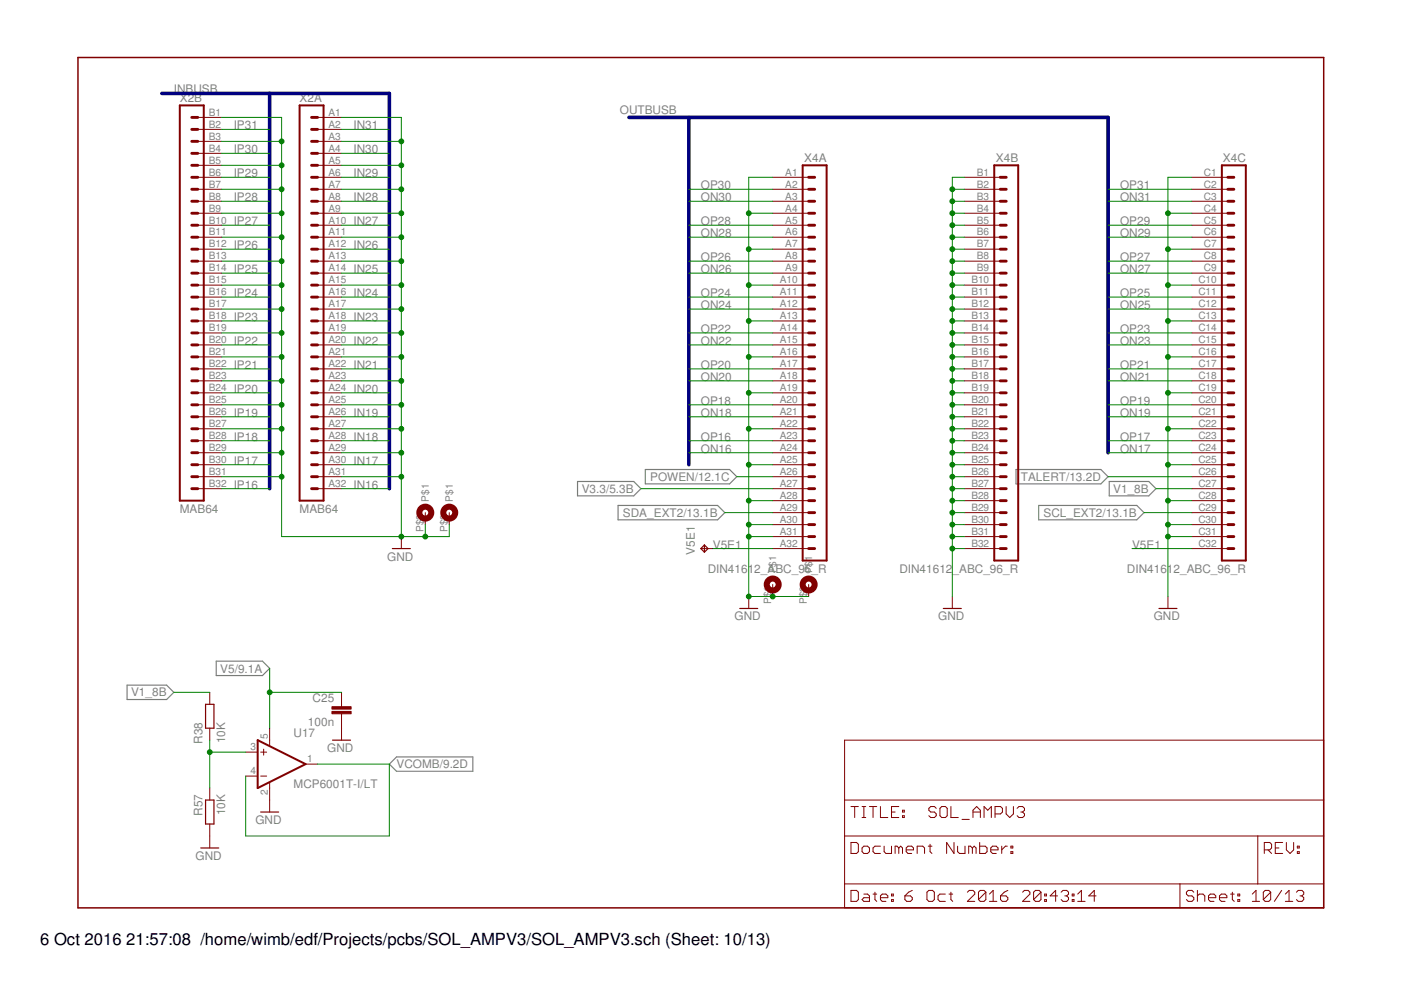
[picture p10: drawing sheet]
<svg xmlns="http://www.w3.org/2000/svg" width="297mm" height="210mm" viewBox="0 0 297 210" stroke-linecap="round" stroke-linejoin="round" font-family="sans-serif">
<path d="M136.8 99.5h17.9l1.5 1.6-1.5 1.5h-17.9zM215.4 99.5h18l1.5 1.6-1.5 1.5h-18zM122.4 102.1h12l1.5 1.5-1.5 1.5h-12zM131 107.2h21.1l1.6 1.5-1.6 1.5h-21.1zM220.2 107.2h20.8l1.5 1.5-1.5 1.5h-20.8zM235.2 102.1h8.4l1.5 1.5-1.5 1.5h-8.4zM26.9 145.3h8.4l1.6 1.5-1.6 1.5h-8.4zM45.8 140.2h9.8l1.6 1.5-1.6 1.5h-9.8zM82.5 162l1.6-1.5h16.1v3h-16.1z" fill="none" stroke="#808080" stroke-width=".25"/>
<path d="M16.5 12.2h264.1v180.3h-264.1z" fill="none" stroke="#800000" stroke-width=".32"/>
<g fill="none" stroke="#800000" stroke-width=".21">
<path d="M41.9 37.6h5.1M41.9 24.9h5.1M41.9 27.4h5.1M41.9 30h5.1M41.9 32.5h5.1M41.9 35.1h5.1M67.3 37.6h5.1M67.3 24.9h5.1M67.3 27.4h5.1M67.3 30h5.1M67.3 32.5h5.1M67.3 35.1h5.1"/>
<path d="M163.8 37.6h7.6M204.4 37.6h7.7M252.7 37.6h7.6M41.9 40.1h5.1M41.9 42.7h5.1M41.9 45.2h5.1M41.9 47.8h5.1M41.9 50.3h5.1M41.9 52.8h5.1M41.9 55.4h5.1M41.9 57.9h5.1M67.3 40.1h5.1"/>
<path d="M67.3 42.7h5.1M67.3 45.2h5.1M67.3 47.8h5.1M67.3 50.3h5.1M67.3 52.8h5.1M67.3 55.4h5.1M67.3 57.9h5.1M163.8 40.1h7.6M163.8 42.7h7.6M163.8 45.2h7.6M163.8 47.8h7.6M163.8 50.3h7.6"/>
<path d="M163.8 52.8h7.6M163.8 55.4h7.6M163.8 57.9h7.6M204.4 40.1h7.7M204.4 42.7h7.7M204.4 45.2h7.7M204.4 47.8h7.7M204.4 50.3h7.7M204.4 52.8h7.7M204.4 55.4h7.7M204.4 57.9h7.7M252.7 40.1h7.6"/>
<path d="M252.7 42.7h7.6M252.7 45.2h7.6M252.7 47.8h7.6M252.7 50.3h7.6M252.7 52.8h7.6M252.7 55.4h7.6M252.7 57.9h7.6M41.9 60.5h5.1M41.9 63h5.1M41.9 65.5h5.1M41.9 68.1h5.1M41.9 70.6h5.1"/>
<path d="M41.9 73.1h5.1M41.9 75.7h5.1M41.9 78.2h5.1M67.3 60.5h5.1M67.3 63h5.1M67.3 65.5h5.1M67.3 68.1h5.1M67.3 70.6h5.1M67.3 73.1h5.1M67.3 75.7h5.1M67.3 78.2h5.1M163.8 60.5h7.6"/>
<path d="M163.8 63h7.6M163.8 65.5h7.6M163.8 68.1h7.6M163.8 70.6h7.6M163.8 73.1h7.6M163.8 75.7h7.6M163.8 78.2h7.6M204.4 60.5h7.7M204.4 63h7.7M204.4 65.5h7.7M204.4 68.1h7.7M204.4 70.6h7.7"/>
<path d="M204.4 73.1h7.7M204.4 75.7h7.7M204.4 78.2h7.7M252.7 60.5h7.6M252.7 63h7.6M252.7 65.5h7.6M252.7 68.1h7.6M252.7 70.6h7.6M252.7 73.1h7.6M252.7 75.7h7.6M252.7 78.2h7.6M41.9 80.8h5.1"/>
<path d="M41.9 83.3h5.1M41.9 85.8h5.1M41.9 88.4h5.1M41.9 90.9h5.1M41.9 93.5h5.1M41.9 96h5.1M41.9 98.5h5.1M67.3 80.8h5.1M67.3 83.3h5.1M67.3 85.8h5.1M67.3 88.4h5.1M67.3 90.9h5.1"/>
<path d="M67.3 93.5h5.1M67.3 96h5.1M67.3 98.5h5.1M163.8 80.8h7.6M163.8 83.3h7.6M163.8 85.8h7.6M163.8 88.4h7.6M163.8 90.9h7.6M163.8 93.5h7.6M163.8 96h7.6M163.8 98.5h7.6M204.4 80.8h7.7"/>
<path d="M204.4 83.3h7.7M204.4 85.8h7.7M204.4 88.4h7.7M204.4 90.9h7.7M204.4 93.5h7.7M204.4 96h7.7M204.4 98.5h7.7M252.7 80.8h7.6M252.7 83.3h7.6M252.7 85.8h7.6M252.7 88.4h7.6M252.7 90.9h7.6"/>
<path d="M252.7 93.5h7.6M252.7 96h7.6M252.7 98.5h7.6M41.9 101.1h5.1M41.9 103.6h5.1M67.3 101.1h5.1M67.3 103.6h5.1M85.1 113.8v2.5M90.2 108.7v2.5M95.2 108.7v2.5M148.6 116.3h2.5M163.8 101.1h7.6"/>
<path d="M163.8 103.6h7.6M163.8 106.2h7.6M163.8 108.7h7.6M163.8 111.2h7.6M163.8 113.8h7.6M163.8 116.3h7.6M204.4 101.1h7.7M204.4 103.6h7.7M204.4 106.2h7.7M204.4 108.7h7.7M204.4 111.2h7.7M204.4 113.8h7.7"/>
<path d="M204.4 116.3h7.7M252.7 101.1h7.6M252.7 103.6h7.6M252.7 106.2h7.6M252.7 108.7h7.6M252.7 111.2h7.6M252.7 113.8h7.6M252.7 116.3h7.6M158.7 126.5v2.5M163.8 123.9v2.6M171.4 123.9v2.6M201.9 126.5v2.5"/>
<path d="M247.6 126.5v2.5M44.5 146.8v2.5M44.5 154.4v2.5M52.1 159.5h2.5M55.3 159.5h1.2M55.9 158.8v1.3M57.2 154.4v3.7M72.4 146.8v3M72.4 151.3v5.6M179.1 156.9h101.5v35.6h-101.5zM44.5 167.1v2.5M44.5 174.7v5.1"/>
<path d="M52.1 164.5h2.5M55.3 164.5h1.2M57.2 165.9v6.3M64.8 162h2.5M179.1 177.2h101.5M179.1 169.6h101.5M180.4 178.6h1.2l.4 .4v1.6l-.4 .4h-1.2zM180.4 171h1.6M181.2 171v2.3M182.8 179.8l.4-.4h.7l.4 .4v.8l-.4 .4h-.7l-.4-.4zM182.8 171h.8M182.8 173.3h.8"/>
<path d="M183.2 171v2.3M184.3 171h1.6M185.1 171v2.3M186.7 171v2.3h1.5M186.7 179.4h-1.2l-.4 .4v.8l.4 .4h1.2M187.5 179.4v1.2l.3 .4h1.2v-1.6M189 172.2h.8M190.6 171h-1.6v2.3h1.6M190.6 179.8l-.4-.4h-.4v1.6M190.6 179.8l.4-.4 .3 .4v1.2M190.6 179.8v1.2M191.3 173h.4v.3h-.4z"/>
<path d="M191.3 171.8h.4v.4h-.4zM196.8 179.4h.8M197.2 179v1.6l.4 .4M198.5 171.4l-.4-.4h-.8l-.4 .4v.4l.4 .4h.8l.4 .4v.4l-.4 .3h-.8l-.4-.3M199.7 171h.7l.4 .4v1.6l-.4 .3h-.7l-.4-.3v-1.6zM201.6 171v2.3h1.6M202.3 178.6v2.4l-1.6-2.4v2.4M203 179.4v1.2l.4 .4h1.2v-1.6M204 173.7h1.5M206.2 179.8l-.4-.4h-.4v1.6M206.2 179.8v1.2M206.2 179.8l.3-.4 .4 .4v1.2"/>
<path d="M206.3 172.2h1.6M206.3 173.3v-1.5l.8-.8 .8 .8v1.5M207.7 178.6v2.4h1.2l.4-.4v-.8l-.4-.4h-1.2M208.6 173.3v-2.3l.8 .8 .8-.8v2.3M211 172.6h1.1l.4-.4v-.8l-.4-.4h-1.1v2.3M212.4 179.4v1.6M213.3 171v1.6l.8 .7 .8-.7v-1.6M213.6 179.4h-.4l-.8 .8M214.3 179.4h.4v.4h-.4zM215.6 171.4l.4-.4h.8l.4 .4v.4l-.4 .4M216.4 172.2h.4M216.8 172.2l.4 .4v.4l-.4 .3h-.8l-.4-.3"/>
<path d="M266.7 177.2v10.2M270.4 179.8h.8M271.9 178.6h-1.5v2.4h1.5M272.7 178.6v1.6l.8 .8 .8-.8v-1.6M275.1 179.4h.4v.4h-.4zM179.1 187.4h101.5M180.4 188.8h1.2l.4 .4v1.5l-.4 .4h-1.2zM183.2 189.6h.7l.4 .3v1.2h-1.1l-.4-.4 .4-.4h1.1M185.1 189.6h.8M185.5 189.2v1.5l.4 .4M186.7 190.3h1.5v-.4l-.4-.3h-.8l-.3 .3v.8l.3 .4h.8M189 190.7h.4v.4h-.4z"/>
<path d="M189 189.6h.4v.3h-.4zM191.9 189.9h1.1l.4 .4v.4l-.4 .4h-.7l-.4-.4zM192.1 180.2h1.6v-.4l-.4-.4h-.8l-.4 .4v.8l.4 .4h.8M193.4 188.8l-.8 .4-.7 .7M194.5 181v-1.6h1.1l.4 .4v1.2M196.5 189.2l.4-.4h.8l.4 .4v1.5l-.4 .4h-.8l-.4-.4zM200.4 189.6h-1.1l-.4 .3v.8l.4 .4h1.1M201.2 189.6h.8M201.6 189.2v1.5l.4 .4M205.1 189.2l.4-.4h.8l.4 .4v.4l-1.6 1.5h1.6M209 189.2v1.5l-.4 .4h-.8l-.3-.4M209 189.2l-.4-.4h-.8l-.3 .4v1.5"/>
<path d="M209 189.2l-1.5 1.5M209.8 191.1h1.5M209.8 189.6l.8-.8v2.3M210.1 180.2h1.5v-.4l-.4-.4h-.8l-.3 .4v.8l.3 .4h.8M212.1 189.9h1.2l.4 .4v.4l-.4 .4h-.8l-.4-.4zM213.7 188.8l-.8 .4-.8 .7M214.3 180.6h.4v.4h-.4zM216.8 189.2l.4-.4h.8l.4 .4v.4l-1.6 1.5h1.6M220.7 189.2v1.5l-.4 .4h-.8l-.4-.4M220.7 189.2l-.4-.4h-.8l-.4 .4v1.5M220.7 189.2l-1.6 1.5M221.5 190.7h.4v.4h-.4z"/>
<path d="M221.5 189.6h.4v.3h-.4zM224.2 189.9h-1.5l1.1-1.1v2.3M225 189.2l.4-.4h.8l.3 .4v.4l-.3 .3M225.8 189.9h.4M226.2 189.9l.3 .4v.4l-.3 .4h-.8l-.4-.4M227.3 190.7h.4v.4h-.4zM227.3 189.6h.4v.3h-.4zM228.5 191.1h1.6M228.5 189.6l.8-.8v2.3M232.4 189.9h-1.6l1.2-1.1v2.3M250.2 187.4v5.1M253.1 189.2l-.4-.4h-.8l-.4 .4v.4l.4 .3h.8l.4 .4v.4l-.4 .4h-.8l-.4-.4"/>
<path d="M253.9 189.9l.4-.3h.8l.3 .3v1.2M253.9 188.8v2.3M256.2 190.3h1.6v-.4l-.4-.3h-.8l-.4 .3v.8l.4 .4h.8M258.6 190.3h1.5v-.4l-.4-.3h-.7l-.4 .3v.8l.4 .4h.7M260.9 189.6h.8M261.3 189.2v1.5l.4 .4M262.4 190.7h.4v.4h-.4zM262.4 189.6h.4v.3h-.4zM265.5 191.1h1.6M265.5 189.6l.8-.8v2.3M268.1 180.2h1.1l.4-.4v-.8l-.4-.4h-1.1v2.4M268.8 180.2l.8 .8"/>
<path d="M269.4 189.2v1.5l-.4 .4h-.8l-.4-.4M269.4 189.2l-.4-.4h-.8l-.4 .4v1.5M269.4 189.2l-1.6 1.5M271.7 188.8l-1.5 2.3M272.5 191.1h1.6M272.5 189.6l.8-.8v2.3M274.9 189.2l.4-.4h.7l.4 .4v.4l-.4 .3M275.1 180.6h.4v.4h-.4zM275.6 189.9h.4M276 189.9l.4 .4v.4l-.4 .4h-.7l-.4-.4"/>
</g>
<path d="M83.2 116.3h3.8M149.4 115.5l-.8 .8 .8 .8M149.4 115.5l.7 .8-.7 .8M149.4 115.5v1.6M156.8 129h3.9M200 129h3.8M245.7 129h3.8M43.6 149.3h1.8v5.1h-1.8zM70.5 156.9h3.8M42.6 179.8h3.8M43.6 169.6h1.8v5.1h-1.8zM55.3 172.2h3.8" fill="none" stroke="#800000" stroke-width=".25"/>
<path d="M38.1 22.4h5.1v83.8h-5.1zM63.5 22.4h5.1v83.8h-5.1zM170.2 35.1h5.1v83.8h-5.1zM210.8 35.1h5.1v83.8h-5.1zM259.1 35.1h5v83.8h-5zM54.6 156.9l10.2 5.1-10.2 5.1z" fill="none" stroke="#800000" stroke-width=".42"/>
<g fill="none" stroke="#800000" stroke-width=".61">
<path d="M40.7 37.6h1.2M40.7 35.1h1.2M40.7 32.5h1.2M40.7 30h1.2M40.7 27.4h1.2M40.7 24.9h1.2M66.1 37.6h1.2M66.1 35.1h1.2M66.1 32.5h1.2M66.1 30h1.2M66.1 27.4h1.2M66.1 24.9h1.2"/>
<path d="M171.4 37.6h1.3M212.1 37.6h1.2M260.3 37.6h1.3M40.7 57.9h1.2M40.7 55.4h1.2M40.7 52.8h1.2M40.7 50.3h1.2M40.7 47.8h1.2M40.7 45.2h1.2M40.7 42.7h1.2M40.7 40.1h1.2M66.1 57.9h1.2"/>
<path d="M66.1 55.4h1.2M66.1 52.8h1.2M66.1 50.3h1.2M66.1 47.8h1.2M66.1 45.2h1.2M66.1 42.7h1.2M66.1 40.1h1.2M171.4 57.9h1.3M171.4 55.4h1.3M171.4 52.8h1.3M171.4 50.3h1.3M171.4 47.8h1.3"/>
<path d="M171.4 45.2h1.3M171.4 42.7h1.3M171.4 40.1h1.3M212.1 57.9h1.2M212.1 55.4h1.2M212.1 52.8h1.2M212.1 50.3h1.2M212.1 47.8h1.2M212.1 45.2h1.2M212.1 42.7h1.2M212.1 40.1h1.2M260.3 57.9h1.3"/>
<path d="M260.3 55.4h1.3M260.3 52.8h1.3M260.3 50.3h1.3M260.3 47.8h1.3M260.3 45.2h1.3M260.3 42.7h1.3M260.3 40.1h1.3M40.7 78.2h1.2M40.7 75.7h1.2M40.7 73.1h1.2M40.7 70.6h1.2M40.7 68.1h1.2"/>
<path d="M40.7 65.5h1.2M40.7 63h1.2M40.7 60.5h1.2M66.1 78.2h1.2M66.1 75.7h1.2M66.1 73.1h1.2M66.1 70.6h1.2M66.1 68.1h1.2M66.1 65.5h1.2M66.1 63h1.2M66.1 60.5h1.2M171.4 78.2h1.3"/>
<path d="M171.4 75.7h1.3M171.4 73.1h1.3M171.4 70.6h1.3M171.4 68.1h1.3M171.4 65.5h1.3M171.4 63h1.3M171.4 60.5h1.3M212.1 78.2h1.2M212.1 75.7h1.2M212.1 73.1h1.2M212.1 70.6h1.2M212.1 68.1h1.2"/>
<path d="M212.1 65.5h1.2M212.1 63h1.2M212.1 60.5h1.2M260.3 78.2h1.3M260.3 75.7h1.3M260.3 73.1h1.3M260.3 70.6h1.3M260.3 68.1h1.3M260.3 65.5h1.3M260.3 63h1.3M260.3 60.5h1.3M40.7 98.5h1.2"/>
<path d="M40.7 96h1.2M40.7 93.5h1.2M40.7 90.9h1.2M40.7 88.4h1.2M40.7 85.8h1.2M40.7 83.3h1.2M40.7 80.8h1.2M66.1 98.5h1.2M66.1 96h1.2M66.1 93.5h1.2M66.1 90.9h1.2M66.1 88.4h1.2"/>
<path d="M66.1 85.8h1.2M66.1 83.3h1.2M66.1 80.8h1.2M171.4 98.5h1.3M171.4 96h1.3M171.4 93.5h1.3M171.4 90.9h1.3M171.4 88.4h1.3M171.4 85.8h1.3M171.4 83.3h1.3M171.4 80.8h1.3M212.1 98.5h1.2"/>
<path d="M212.1 96h1.2M212.1 93.5h1.2M212.1 90.9h1.2M212.1 88.4h1.2M212.1 85.8h1.2M212.1 83.3h1.2M212.1 80.8h1.2M260.3 98.5h1.3M260.3 96h1.3M260.3 93.5h1.3M260.3 90.9h1.3M260.3 88.4h1.3"/>
<path d="M260.3 85.8h1.3M260.3 83.3h1.3M260.3 80.8h1.3M40.7 103.6h1.2M40.7 101.1h1.2M66.1 103.6h1.2M66.1 101.1h1.2M171.4 116.3h1.3M171.4 113.8h1.3M171.4 111.2h1.3M171.4 108.7h1.3M171.4 106.2h1.3"/>
<path d="M171.4 103.6h1.3M171.4 101.1h1.3M212.1 116.3h1.2M212.1 113.8h1.2M212.1 111.2h1.2M212.1 108.7h1.2M212.1 106.2h1.2M212.1 103.6h1.2M212.1 101.1h1.2M260.3 116.3h1.3M260.3 113.8h1.3M260.3 111.2h1.3"/>
<path d="M260.3 108.7h1.3M260.3 106.2h1.3M260.3 103.6h1.3M260.3 101.1h1.3"/>
</g>
<g fill="none" stroke="#800000" stroke-width="1.3">
<circle cx="90.2" cy="108.7" r="1.27"/>
<circle cx="95.2" cy="108.7" r="1.27"/>
<circle cx="163.8" cy="123.9" r="1.27"/>
<circle cx="171.4" cy="123.9" r="1.27"/>
</g>
<g fill="#800000" stroke="#800000" stroke-width=".21">
<path d="M70.4 150.8h4v.5h-4z"/>
<path d="M70.4 149.8h4v.5h-4z"/>
</g>
<path d="M34.3 19.8h48.2v83.8M57.2 19.8v83.8M133.3 24.9h101.6v71.1M146 24.9v73.6" fill="none" stroke="#000080" stroke-width=".76"/>
<g fill="none" stroke="#008000" stroke-width=".21">
<path d="M47 24.9h12.7v88.9h35.5v-2.6M47 30h12.7M47 35.1h12.7M47 37.6h10.2M47 32.5h10.2M47 27.4h10.2M72.4 24.9h12.7v88.9M72.4 30h12.7M72.4 35.1h12.7M72.4 37.6h10.1M72.4 32.5h10.1M72.4 27.4h10.1"/>
<path d="M163.8 37.6h-5.1v88.9h12.7M204.4 37.6h-2.5v88.9M252.7 37.6h-5.1v88.9M47 40.1h12.7M47 45.2h12.7M47 50.3h12.7M47 55.4h12.7M47 42.7h10.2M47 47.8h10.2M47 52.8h10.2M47 57.9h10.2M72.4 40.1h12.7"/>
<path d="M72.4 45.2h12.7M72.4 50.3h12.7M72.4 55.4h12.7M72.4 42.7h10.1M72.4 47.8h10.1M72.4 52.8h10.1M72.4 57.9h10.1M146 40.1h17.8M146 50.3h17.8M146 55.4h17.8M146 42.7h17.8M146 47.8h17.8"/>
<path d="M146 57.9h17.8M158.7 45.2h5.1M158.7 52.8h5.1M201.9 40.1h2.5M201.9 45.2h2.5M201.9 50.3h2.5M201.9 55.4h2.5M201.9 42.7h2.5M201.9 47.8h2.5M201.9 52.8h2.5M201.9 57.9h2.5M234.9 40.1h17.8"/>
<path d="M234.9 50.3h17.8M234.9 55.4h17.8M234.9 42.7h17.8M234.9 47.8h17.8M234.9 57.9h17.8M247.6 45.2h5.1M247.6 52.8h5.1M47 60.5h12.7M47 65.5h12.7M47 70.6h12.7M47 75.7h12.7M47 63h10.2"/>
<path d="M47 68.1h10.2M47 73.1h10.2M47 78.2h10.2M72.4 60.5h12.7M72.4 65.5h12.7M72.4 70.6h12.7M72.4 75.7h12.7M72.4 63h10.1M72.4 68.1h10.1M72.4 73.1h10.1M72.4 78.2h10.1M146 65.5h17.8"/>
<path d="M146 70.6h17.8M146 63h17.8M146 73.1h17.8M146 78.2h17.8M158.7 60.5h5.1M158.7 75.7h5.1M158.7 68.1h5.1M201.9 60.5h2.5M201.9 65.5h2.5M201.9 70.6h2.5M201.9 75.7h2.5M201.9 63h2.5"/>
<path d="M201.9 68.1h2.5M201.9 73.1h2.5M201.9 78.2h2.5M234.9 65.5h17.8M234.9 70.6h17.8M234.9 63h17.8M234.9 73.1h17.8M234.9 78.2h17.8M247.6 60.5h5.1M247.6 75.7h5.1M247.6 68.1h5.1M47 96h12.7"/>
<path d="M47 80.8h12.7M47 85.8h12.7M47 90.9h12.7M47 83.3h10.2M47 88.4h10.2M47 93.5h10.2M47 98.5h10.2M72.4 96h12.7M72.4 80.8h12.7M72.4 85.8h12.7M72.4 90.9h12.7M72.4 83.3h10.1"/>
<path d="M72.4 88.4h10.1M72.4 93.5h10.1M72.4 98.5h10.1M146 96h17.8M146 80.8h17.8M146 85.8h17.8M146 88.4h17.8M146 93.5h17.8M158.7 90.9h5.1M158.7 83.3h5.1M158.7 98.5h5.1M201.9 96h2.5"/>
<path d="M201.9 80.8h2.5M201.9 85.8h2.5M201.9 90.9h2.5M201.9 83.3h2.5M201.9 88.4h2.5M201.9 93.5h2.5M201.9 98.5h2.5M234.9 96h17.8M234.9 80.8h17.8M234.9 85.8h17.8M234.9 88.4h17.8M234.9 93.5h17.8"/>
<path d="M247.6 90.9h5.1M247.6 83.3h5.1M247.6 98.5h5.1M47 101.1h12.7M47 103.6h10.2M72.4 101.1h12.7M72.4 103.6h10.1M90.2 111.2v2.6M135.9 103.6h27.9M151.1 116.3h12.7M153.7 108.7h10.1M156.2 101.1h7.6"/>
<path d="M158.7 113.8h5.1M158.7 106.2h5.1M158.7 111.2h5.1M201.9 113.8h2.5M201.9 101.1h2.5M201.9 106.2h2.5M201.9 103.6h2.5M201.9 111.2h2.5M201.9 108.7h2.5M201.9 116.3h2.5M234.9 101.1h17.8M240 116.3h12.7"/>
<path d="M242.5 108.7h10.2M245.1 103.6h7.6M247.6 113.8h5.1M247.6 106.2h5.1M247.6 111.2h5.1M36.9 146.8h7.6M44.5 156.9v10.2M44.5 159.5h7.6M57.2 141.7v12.7M57.2 146.8h15.2M67.3 162h15.2v15.2h-30.4v-12.7"/>
</g>
<g fill="#008000" stroke="#008000" stroke-width=".21">
<circle cx="85.1" cy="113.8" r=".51"/>
<circle cx="59.7" cy="35.1" r=".51"/>
<circle cx="59.7" cy="40.1" r=".51"/>
<circle cx="59.7" cy="45.2" r=".51"/>
<circle cx="59.7" cy="50.3" r=".51"/>
<circle cx="59.7" cy="55.4" r=".51"/>
<circle cx="59.7" cy="60.5" r=".51"/>
<circle cx="59.7" cy="65.5" r=".51"/>
<circle cx="59.7" cy="70.6" r=".51"/>
<circle cx="59.7" cy="75.7" r=".51"/>
<circle cx="59.7" cy="80.8" r=".51"/>
<circle cx="59.7" cy="85.8" r=".51"/>
<circle cx="59.7" cy="90.9" r=".51"/>
<circle cx="59.7" cy="96" r=".51"/>
<circle cx="59.7" cy="101.1" r=".51"/>
<circle cx="85.1" cy="101.1" r=".51"/>
<circle cx="85.1" cy="96" r=".51"/>
<circle cx="85.1" cy="90.9" r=".51"/>
<circle cx="85.1" cy="85.8" r=".51"/>
<circle cx="85.1" cy="80.8" r=".51"/>
<circle cx="85.1" cy="75.7" r=".51"/>
<circle cx="85.1" cy="70.6" r=".51"/>
<circle cx="85.1" cy="65.5" r=".51"/>
<circle cx="85.1" cy="60.5" r=".51"/>
<circle cx="85.1" cy="55.4" r=".51"/>
<circle cx="85.1" cy="50.3" r=".51"/>
<circle cx="85.1" cy="45.2" r=".51"/>
<circle cx="85.1" cy="40.1" r=".51"/>
<circle cx="85.1" cy="35.1" r=".51"/>
<circle cx="85.1" cy="30" r=".51"/>
<circle cx="90.2" cy="113.8" r=".51"/>
<circle cx="59.7" cy="30" r=".51"/>
<circle cx="201.9" cy="106.2" r=".51"/>
<circle cx="201.9" cy="103.6" r=".51"/>
<circle cx="201.9" cy="101.1" r=".51"/>
<circle cx="201.9" cy="40.1" r=".51"/>
<circle cx="201.9" cy="42.7" r=".51"/>
<circle cx="201.9" cy="45.2" r=".51"/>
<circle cx="201.9" cy="47.8" r=".51"/>
<circle cx="201.9" cy="50.3" r=".51"/>
<circle cx="201.9" cy="52.8" r=".51"/>
<circle cx="201.9" cy="55.4" r=".51"/>
<circle cx="201.9" cy="57.9" r=".51"/>
<circle cx="201.9" cy="60.5" r=".51"/>
<circle cx="201.9" cy="63" r=".51"/>
<circle cx="201.9" cy="65.5" r=".51"/>
<circle cx="201.9" cy="68.1" r=".51"/>
<circle cx="201.9" cy="70.6" r=".51"/>
<circle cx="201.9" cy="73.1" r=".51"/>
<circle cx="201.9" cy="75.7" r=".51"/>
<circle cx="201.9" cy="78.2" r=".51"/>
<circle cx="201.9" cy="80.8" r=".51"/>
<circle cx="201.9" cy="83.3" r=".51"/>
<circle cx="201.9" cy="85.8" r=".51"/>
<circle cx="201.9" cy="88.4" r=".51"/>
<circle cx="201.9" cy="90.9" r=".51"/>
<circle cx="201.9" cy="93.5" r=".51"/>
<circle cx="201.9" cy="96" r=".51"/>
<circle cx="201.9" cy="98.5" r=".51"/>
<circle cx="201.9" cy="108.7" r=".51"/>
<circle cx="201.9" cy="111.2" r=".51"/>
<circle cx="201.9" cy="113.8" r=".51"/>
<circle cx="201.9" cy="116.3" r=".51"/>
<circle cx="247.6" cy="45.2" r=".51"/>
<circle cx="247.6" cy="52.8" r=".51"/>
<circle cx="247.6" cy="60.5" r=".51"/>
<circle cx="247.6" cy="68.1" r=".51"/>
<circle cx="247.6" cy="75.7" r=".51"/>
<circle cx="247.6" cy="83.3" r=".51"/>
<circle cx="247.6" cy="90.9" r=".51"/>
<circle cx="247.6" cy="98.5" r=".51"/>
<circle cx="247.6" cy="106.2" r=".51"/>
<circle cx="247.6" cy="111.2" r=".51"/>
<circle cx="247.6" cy="113.8" r=".51"/>
<circle cx="158.7" cy="60.5" r=".51"/>
<circle cx="158.7" cy="68.1" r=".51"/>
<circle cx="158.7" cy="75.7" r=".51"/>
<circle cx="158.7" cy="83.3" r=".51"/>
<circle cx="158.7" cy="90.9" r=".51"/>
<circle cx="158.7" cy="98.5" r=".51"/>
<circle cx="158.7" cy="106.2" r=".51"/>
<circle cx="158.7" cy="45.2" r=".51"/>
<circle cx="158.7" cy="52.8" r=".51"/>
<circle cx="158.7" cy="111.2" r=".51"/>
<circle cx="158.7" cy="113.8" r=".51"/>
<circle cx="163.8" cy="126.5" r=".51"/>
<circle cx="158.7" cy="126.5" r=".51"/>
<circle cx="44.5" cy="159.5" r=".51"/>
<circle cx="57.2" cy="146.8" r=".51"/>
</g>
<g font-size="3.5">
<text x="8.5" y="200.4">6 Oct 2016</text>
<text x="26.8" y="200.4">21:57:08 /home/wimb/edf/Projects/pcbs/SOL_AMPV3/SOL_AMPV3.sch (Sheet: 10/13)</text>
</g>
<g font-size="2.5" fill="#808080">
<text x="36.8" y="19.8">INBUSB</text>
<text x="38.1" y="21.6">X2B</text>
<text x="63.5" y="21.6">X2A</text>
<text x="49.5" y="27.4">IP31</text>
<text x="74.9" y="27.4">IN31</text>
<text x="131.4" y="24.1">OUTBUSB</text>
<text x="49.5" y="32.5">IP30</text>
<text x="74.9" y="32.5">IN30</text>
<text x="170.5" y="34.3">X4A</text>
<text x="211.1" y="34.3">X4B</text>
<text x="259.3" y="34.3">X4C</text>
<text x="49.5" y="37.6">IP29</text>
<text x="74.9" y="37.6">IN29</text>
<text x="148.6" y="40.1">OP30</text>
<text x="237.5" y="40.1">OP31</text>
<text x="49.5" y="47.7">IP27</text>
<text x="49.5" y="42.7">IP28</text>
<text x="74.9" y="47.7">IN27</text>
<text x="74.9" y="42.7">IN28</text>
<text x="148.6" y="42.7">ON30</text>
<text x="148.6" y="47.7">OP28</text>
<text x="237.5" y="42.7">ON31</text>
<text x="237.5" y="47.7">OP29</text>
<text x="49.5" y="52.8">IP26</text>
<text x="74.9" y="52.8">IN26</text>
<text x="148.6" y="50.3">ON28</text>
<text x="237.5" y="50.3">ON29</text>
<text x="49.5" y="57.9">IP25</text>
<text x="74.9" y="57.9">IN25</text>
<text x="148.6" y="55.4">OP26</text>
<text x="148.6" y="57.9">ON26</text>
<text x="237.5" y="55.4">OP27</text>
<text x="237.5" y="57.9">ON27</text>
<text x="49.5" y="63">IP24</text>
<text x="74.9" y="63">IN24</text>
<text x="148.6" y="63">OP24</text>
<text x="148.6" y="65.5">ON24</text>
<text x="237.5" y="63">OP25</text>
<text x="237.5" y="65.5">ON25</text>
<text x="49.5" y="68.1">IP23</text>
<text x="74.9" y="68.1">IN23</text>
<text x="148.6" y="70.6">OP22</text>
<text x="237.5" y="70.6">OP23</text>
<text x="49.5" y="73.1">IP22</text>
<text x="74.9" y="73.1">IN22</text>
<text x="148.6" y="73.1">ON22</text>
<text x="237.5" y="73.1">ON23</text>
<text x="49.5" y="83.3">IP20</text>
<text x="49.5" y="78.2">IP21</text>
<text x="74.9" y="83.3">IN20</text>
<text x="74.9" y="78.2">IN21</text>
<text x="148.6" y="78.2">OP20</text>
<text x="148.6" y="80.8">ON20</text>
<text x="237.5" y="78.2">OP21</text>
<text x="237.5" y="80.8">ON21</text>
<text x="49.5" y="88.4">IP19</text>
<text x="74.9" y="88.4">IN19</text>
<text x="148.6" y="85.8">OP18</text>
<text x="148.6" y="88.4">ON18</text>
<text x="237.5" y="85.8">OP19</text>
<text x="237.5" y="88.4">ON19</text>
<text x="49.5" y="93.5">IP18</text>
<text x="74.9" y="93.5">IN18</text>
<text x="148.6" y="96">ON16</text>
<text x="148.6" y="93.5">OP16</text>
<text x="237.5" y="93.5">OP17</text>
<text x="237.5" y="96">ON17</text>
<text x="49.5" y="98.5">IP17</text>
<text x="74.9" y="98.5">IN17</text>
<text x="137.9" y="102">POWEN/12.1C</text>
<text x="216.4" y="102">TALERT/13.2D</text>
<text x="49.5" y="103.6">IP16</text>
<text x="74.9" y="103.6">IN16</text>
<text x="123.3" y="104.5">V3.3/5.3B</text>
<text x="236" y="104.5">V1_8B</text>
<text x="38.1" y="108.7">MAB64</text>
<text x="63.5" y="108.7">MAB64</text>
<text x="132.1" y="109.6">SDA_EXT2/13.1B</text>
<text x="221.2" y="109.6">SCL_EXT2/13.1B</text>
<text x="82.1" y="118.8">GND</text>
<text x="147.3" y="117.6" transform="rotate(-90 147.3 117.6)">V5E1</text>
<text x="151.1" y="116.3">V5E1</text>
<text x="240" y="116.3">V5E1</text>
<text x="150" y="121.4">DIN41612_ABC_96_R</text>
<text x="190.7" y="121.4">DIN41612</text>
<text x="202" y="121.4">_ABC_96_R</text>
<text x="238.9" y="121.4">DIN41612_ABC_96_R</text>
<text x="155.7" y="131.5">GND</text>
<text x="198.9" y="131.5">GND</text>
<text x="244.6" y="131.5">GND</text>
<text x="46.7" y="142.6">V5/9.1A</text>
<text x="27.8" y="147.7">V1_8B</text>
<text x="66.3" y="148.9">C25</text>
<text x="65.3" y="154">100n</text>
<text x="43" y="157.7" transform="rotate(-90 43 157.7)">R38</text>
<text x="47.8" y="157.6" transform="rotate(-90 47.8 157.6)">10K</text>
<text x="62.2" y="156.3">U17</text>
<text x="69.4" y="159.5">GND</text>
<text x="62.2" y="167.1">MCP6001T-I/LT</text>
<text x="84.1" y="162.9">VCOMB/9.2D</text>
<text x="43" y="173" transform="rotate(-90 43 173)">R57</text>
<text x="47.8" y="172.8" transform="rotate(-90 47.8 172.8)">10K</text>
<text x="54.2" y="174.7">GND</text>
<text x="41.5" y="182.3">GND</text>
</g>
<g font-size="2.1" fill="#808080">
<text x="44.3" y="24.5">B1</text>
<text x="44.3" y="27.1">B2</text>
<text x="44.3" y="29.6">B3</text>
<text x="69.7" y="24.5">A1</text>
<text x="69.7" y="27.1">A2</text>
<text x="69.7" y="29.6">A3</text>
<text x="44.3" y="32.2">B4</text>
<text x="44.3" y="34.7">B5</text>
<text x="69.7" y="32.2">A4</text>
<text x="69.7" y="34.7">A5</text>
<text x="44.3" y="37.2">B6</text>
<text x="44.3" y="39.8">B7</text>
<text x="69.7" y="37.2">A6</text>
<text x="69.7" y="39.8">A7</text>
<text x="166.5" y="37.2">A1</text>
<text x="166.5" y="39.8">A2</text>
<text x="207.1" y="37.2">B1</text>
<text x="207.1" y="39.8">B2</text>
<text x="255.3" y="37.2">C1</text>
<text x="255.3" y="39.8">C2</text>
<text x="44.3" y="42.3">B8</text>
<text x="44.3" y="44.9">B9</text>
<text x="44.3" y="47.4">B10</text>
<text x="69.7" y="42.3">A8</text>
<text x="69.7" y="44.9">A9</text>
<text x="69.7" y="47.4">A10</text>
<text x="166.5" y="42.3">A3</text>
<text x="166.5" y="44.9">A4</text>
<text x="166.5" y="47.4">A5</text>
<text x="207.1" y="42.3">B3</text>
<text x="207.1" y="44.9">B4</text>
<text x="207.1" y="47.4">B5</text>
<text x="255.3" y="42.3">C3</text>
<text x="255.3" y="44.9">C4</text>
<text x="255.3" y="47.4">C5</text>
<text x="44.3" y="49.9">B11</text>
<text x="44.3" y="52.5">B12</text>
<text x="69.7" y="49.9">A11</text>
<text x="69.7" y="52.5">A12</text>
<text x="166.5" y="49.9">A6</text>
<text x="166.5" y="52.5">A7</text>
<text x="207.1" y="49.9">B6</text>
<text x="207.1" y="52.5">B7</text>
<text x="255.3" y="49.9">C6</text>
<text x="255.3" y="52.5">C7</text>
<text x="44.3" y="55">B13</text>
<text x="44.3" y="57.5">B14</text>
<text x="69.7" y="55">A13</text>
<text x="69.7" y="57.5">A14</text>
<text x="166.5" y="55">A8</text>
<text x="166.5" y="57.5">A9</text>
<text x="207.1" y="55">B8</text>
<text x="207.1" y="57.5">B9</text>
<text x="255.3" y="55">C8</text>
<text x="255.3" y="57.5">C9</text>
<text x="44.3" y="60.1">B15</text>
<text x="44.3" y="62.6">B16</text>
<text x="44.3" y="65.2">B17</text>
<text x="69.7" y="60.1">A15</text>
<text x="69.7" y="62.6">A16</text>
<text x="69.7" y="65.2">A17</text>
<text x="165.3" y="60.1">A10</text>
<text x="165.3" y="62.6">A11</text>
<text x="165.3" y="65.2">A12</text>
<text x="206" y="60.1">B10</text>
<text x="206" y="62.6">B11</text>
<text x="206" y="65.2">B12</text>
<text x="254.1" y="60.1">C10</text>
<text x="254.1" y="62.6">C11</text>
<text x="254.1" y="65.2">C12</text>
<text x="44.3" y="67.7">B18</text>
<text x="44.3" y="70.2">B19</text>
<text x="69.7" y="67.7">A18</text>
<text x="69.7" y="70.2">A19</text>
<text x="165.3" y="67.7">A13</text>
<text x="165.3" y="70.2">A14</text>
<text x="206" y="67.7">B13</text>
<text x="206" y="70.2">B14</text>
<text x="254.1" y="67.7">C13</text>
<text x="254.1" y="70.2">C14</text>
<text x="44.3" y="72.8">B20</text>
<text x="44.3" y="75.3">B21</text>
<text x="44.3" y="77.9">B22</text>
<text x="69.7" y="72.8">A20</text>
<text x="69.7" y="75.3">A21</text>
<text x="69.7" y="77.9">A22</text>
<text x="165.3" y="72.8">A15</text>
<text x="165.3" y="75.3">A16</text>
<text x="165.3" y="77.9">A17</text>
<text x="206" y="72.8">B15</text>
<text x="206" y="75.3">B16</text>
<text x="206" y="77.9">B17</text>
<text x="254.1" y="72.8">C15</text>
<text x="254.1" y="75.3">C16</text>
<text x="254.1" y="77.9">C17</text>
<text x="44.3" y="80.4">B23</text>
<text x="44.3" y="82.9">B24</text>
<text x="69.7" y="80.4">A23</text>
<text x="69.7" y="82.9">A24</text>
<text x="165.3" y="80.4">A18</text>
<text x="165.3" y="82.9">A19</text>
<text x="206" y="80.4">B18</text>
<text x="206" y="82.9">B19</text>
<text x="254.1" y="80.4">C18</text>
<text x="254.1" y="82.9">C19</text>
<text x="44.3" y="85.5">B25</text>
<text x="44.3" y="88">B26</text>
<text x="69.7" y="85.5">A25</text>
<text x="69.7" y="88">A26</text>
<text x="165.3" y="85.5">A20</text>
<text x="165.3" y="88">A21</text>
<text x="206" y="85.5">B20</text>
<text x="206" y="88">B21</text>
<text x="254.1" y="85.5">C20</text>
<text x="254.1" y="88">C21</text>
<text x="44.3" y="90.6">B27</text>
<text x="44.3" y="93.1">B28</text>
<text x="44.3" y="95.6">B29</text>
<text x="69.7" y="90.6">A27</text>
<text x="69.7" y="93.1">A28</text>
<text x="69.7" y="95.6">A29</text>
<text x="165.3" y="90.6">A22</text>
<text x="165.3" y="93.1">A23</text>
<text x="165.3" y="95.6">A24</text>
<text x="206" y="90.6">B22</text>
<text x="206" y="93.1">B23</text>
<text x="206" y="95.6">B24</text>
<text x="254.1" y="90.6">C22</text>
<text x="254.1" y="93.1">C23</text>
<text x="254.1" y="95.6">C24</text>
<text x="44.3" y="98.2">B30</text>
<text x="44.3" y="100.7">B31</text>
<text x="69.7" y="98.2">A30</text>
<text x="69.7" y="100.7">A31</text>
<text x="165.3" y="98.2">A25</text>
<text x="165.3" y="100.7">A26</text>
<text x="206" y="98.2">B25</text>
<text x="206" y="100.7">B26</text>
<text x="254.1" y="98.2">C25</text>
<text x="254.1" y="100.7">C26</text>
<text x="44.3" y="103.3">B32</text>
<text x="69.7" y="103.3">A32</text>
<text x="90.9" y="106.4" transform="rotate(-90 90.9 106.4)">P$1</text>
<text x="96" y="106.4" transform="rotate(-90 96 106.4)">P$1</text>
<text x="165.3" y="103.3">A27</text>
<text x="165.3" y="105.8">A28</text>
<text x="206" y="103.3">B27</text>
<text x="206" y="105.8">B28</text>
<text x="254.1" y="103.3">C27</text>
<text x="254.1" y="105.8">C28</text>
<text x="89.8" y="112.8" transform="rotate(-90 89.8 112.8)">P$3</text>
<text x="94.9" y="112.8" transform="rotate(-90 94.9 112.8)">P$2</text>
<text x="165.3" y="108.3">A29</text>
<text x="165.3" y="110.9">A30</text>
<text x="165.3" y="113.4">A31</text>
<text x="206" y="108.3">B29</text>
<text x="206" y="110.9">B30</text>
<text x="206" y="113.4">B31</text>
<text x="254.1" y="108.3">C29</text>
<text x="254.1" y="110.9">C30</text>
<text x="254.1" y="113.4">C31</text>
<text x="165.3" y="116">A32</text>
<text x="206" y="116">B32</text>
<text x="254.1" y="116">C32</text>
<text x="164.6" y="121.6" transform="rotate(-90 164.6 121.6)">P$1</text>
<text x="172.2" y="121.6" transform="rotate(-90 172.2 121.6)">P$1</text>
<text x="163.5" y="128.1" transform="rotate(-90 163.5 128.1)">P$1</text>
<text x="171.1" y="128.1" transform="rotate(-90 171.1 128.1)">P$2</text>
<text x="53.1" y="159.1">3</text>
<text x="56.8" y="156.6" transform="rotate(-90 56.8 156.6)">5</text>
<text x="65.1" y="161.7">1</text>
<text x="53.1" y="164.2">4</text>
<text x="56.8" y="168.6" transform="rotate(-90 56.8 168.6)">2</text>
</g>
</svg>
